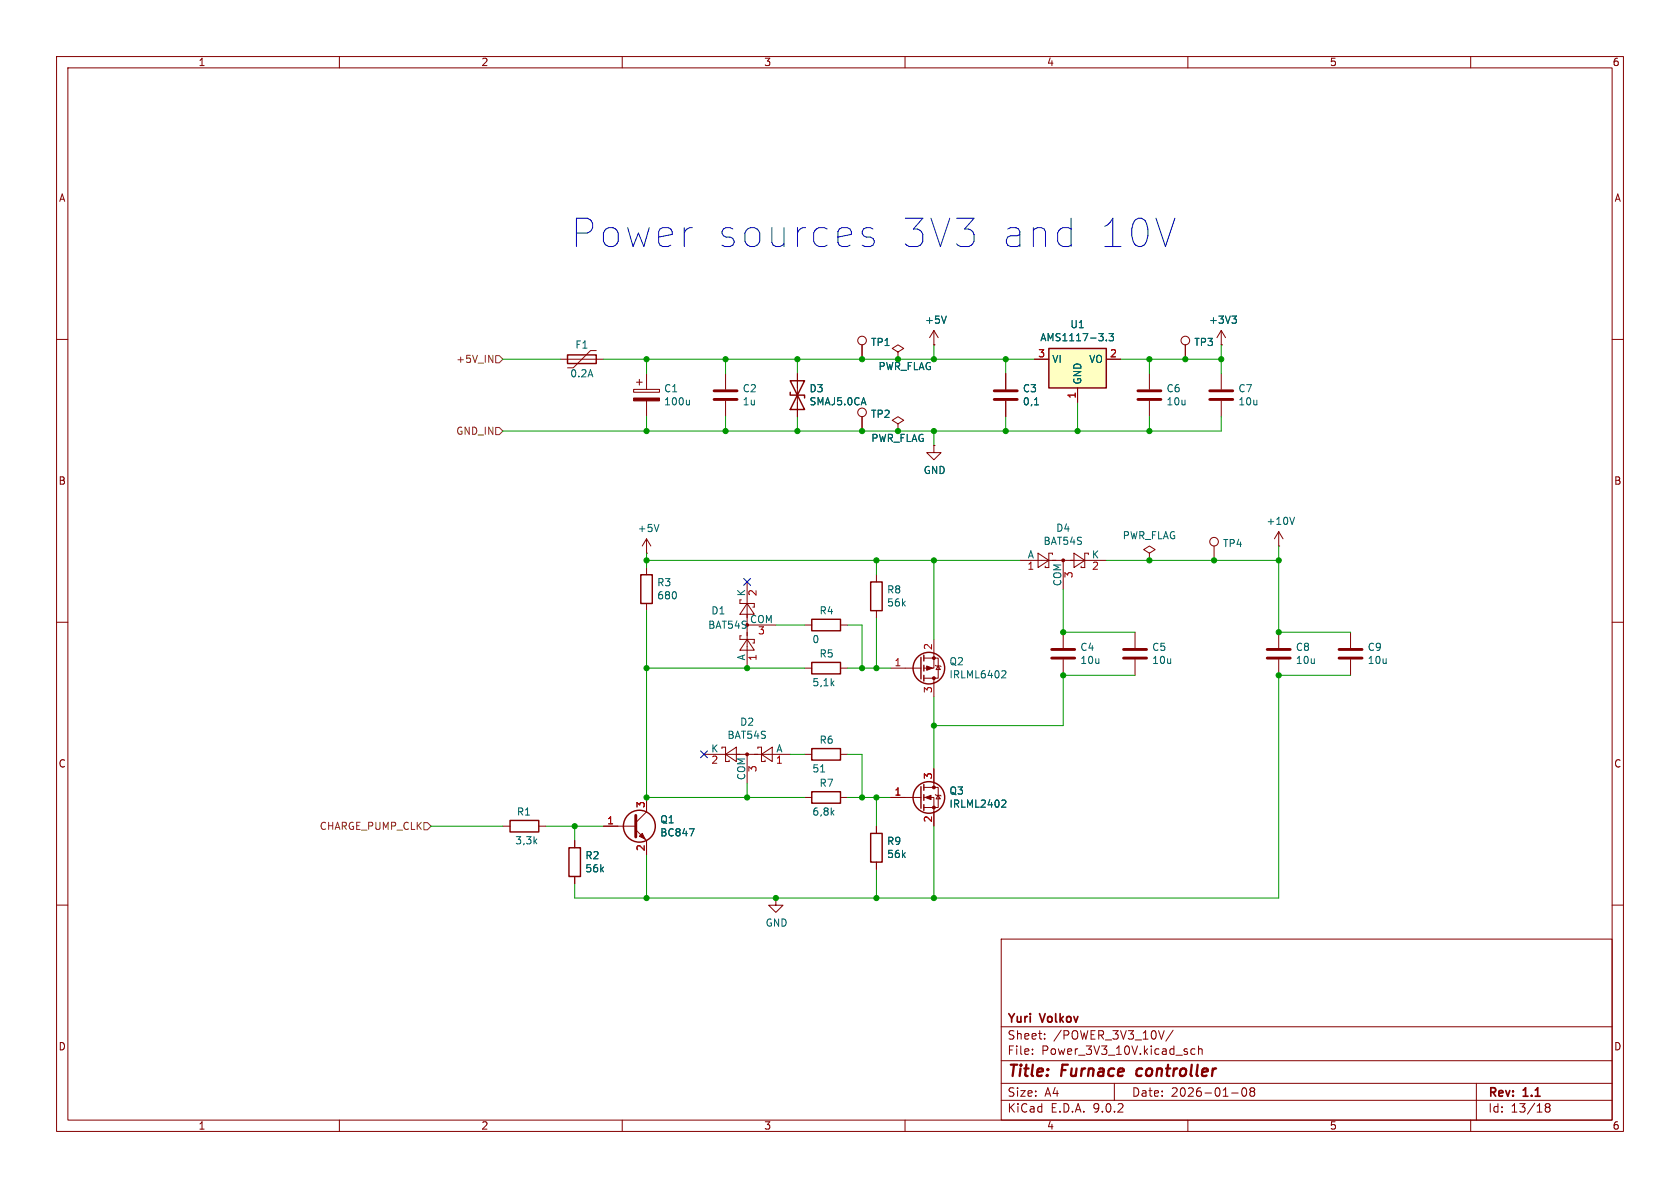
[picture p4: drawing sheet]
<svg xmlns="http://www.w3.org/2000/svg" width="297mm" height="210mm" viewBox="0 0 297 210" stroke-linecap="round" stroke-linejoin="round" font-family="sans-serif">
<g fill="none" stroke="#840000" stroke-width=".18">
<path d="M10 10h277v190h-277zM12 12h273v186h-273zM60 10v2M110 10v2M160 10v2M210 10v2M260 10v2M215.9 58.4l-.8 1.3M215.9 58.4l.8 1.3M215.9 58.4v2.6M10 60h2M158.7 62.2l1.1-.6-1.1-.6-1 .6 1 .6v1.3"/>
<path d="M158.7 63.5h.1M209.5 61v2.5M215.9 61h.1M285 60h2M180.3 99.1h15.3M183.5 97.8l1.9 1.3-1.9 1.2zM186.1 98v-.2h-.7v2.5h-.6v-.2M188 99.1v5M189.9 97.8l1.9 1.3-1.9 1.2zM192.4 98v-.2h-.6v2.5h-.7v-.2M203.2 97.8l1-.6-1-.7-1 .7 1 .6v1.3M203.2 99.1h.1"/>
<path d="M10 110h2M285 110h2M88.9 146.1h1.3M95.2 146.1h1.3M10 160h2M177 166h108v32h-108zM285 160h2M60 198v2M110 198v2M160 198v2M177 194.5h108M177 191.5h108"/>
<path d="M177 187.5h108M177 181.5h108M182.5 186.3v.1M182.5 185.5v.1M184.7 183.6v.1M184.7 182.8v.1M197 191.5v3M205.8 182.2l-.5 1.5M207.4 182.1l-1.3 2M210 198v2M211.2 185.5l-.4-.1-.3 .3v.4l.2 .2h.5M211.9 185.5l.2-.1 .4 .1v.9"/>
<path d="M211.9 184.9v1.5M217.7 193.2h1.2M219.7 192.4l.2-.1a.81 .81 0 0 1 .6 .6 .81 .81 0 0 1-.3 .8l-.2 .1a.81 .81 0 0 1-.3-1.4zM221.2 192.9l-.2-.2 .2-.4 .5 .1 .1 .2-.3 .3M221.2 192.9l-.2 .3v.5l.2 .1 .5-.1 .1-.2-.1-.4-.2-.2M221.2 192.9h.3M260 198v2M261 191.5v6.5M273.5 195.7l-.3-.2 .3-.4 .4 .1 .1 .2-.3 .3M273.5 195.7l-.3 .3v.5l.3 .1 .4-.1 .1-.2v-.4l-.3-.2M273.5 195.7h.2"/>
<circle cx="209.5" cy="60.2" r=".76"/>
</g>
<path d="M201.1 189.1l-.2 .7 .3 .4" fill="none" stroke="#840000" stroke-width=".4"/>
<path d="M90.2 145h5v2.1h-5z" fill="none" stroke="#840000" stroke-width=".25"/>
<circle cx="188" cy="99.1" r=".25" fill="#840000" stroke="#840000" stroke-width=".18"/>
<path d="M217.8 55.9h.8l-.4 .5M218.3 56.4l.3 .2v.3l-.3 .2" fill="none" stroke="#006464" stroke-width=".18"/>
<path d="M185.4 61.6h10.2v7h-10.2z" fill="#ffffc2"/>
<g fill="none" stroke="#840000" stroke-width=".25">
<path d="M100.3 62.7h5.1v1.6h-5.1zM139.7 67.3h2.5l-2.5 5.1h2.5zM139.7 69.3v.6h2.5v.5M185.4 61.6h10.2v7h-10.2zM113.3 101.6h2v5.1h-2zM143.5 109.5h5.1v2h-5.1zM143.5 117.1h5.1v2h-5.1zM153.9 102.9h2.1v5.1h-2.1zM162.8 116.2v3.8M163.3 115.8v1M163.3 117.6v1M163.3 119.4v1"/>
<path d="M143.5 132.3h5.1v2.1h-5.1zM143.5 140h5.1v2h-5.1zM162.8 139.1v3.8M163.3 138.7v1M100.6 149.9h2v5h-2zM153.9 147.3h2.1v5.1h-2.1zM163.3 140.5v1M163.3 142.2v1.1"/>
<circle cx="164.2" cy="118.1" r="2.79"/>
<circle cx="113" cy="146" r="2.82"/>
<circle cx="164.2" cy="141" r="2.79"/>
</g>
<g fill="none" stroke="#840000" stroke-width=".18">
<path d="M165.1 58.4l-.8 1.3M165.1 58.4l.8 1.3M165.1 58.4v2.6M99.1 63.5h7.6M105.4 62h-1l-3.1 3h-1M112 68.8h4.6v.5h-4.6zM112.5 67.6h1M113 67.1v1M114.3 66v2.8M114.3 70.9v2.8M128.3 66v2.8M128.3 70.9v2.8"/>
<path d="M141 66v7.7M152.4 61v2.5M152.4 73.7v2.5M158.7 74.9l1.1-.6-1.1-.6-1 .6 1 .6v1.3M158.7 76.2h.1M158.7 63.5h.1M165.1 61h.1M165.1 78.7v1.3h1.3l-1.3 1.3-1.3-1.3h1.3M165.1 78.7h.1M177.8 66v2.8M177.8 70.9v2.8M182.9 63.5h2.5"/>
<path d="M190.5 68.6v2.5M195.6 63.5h2.5M203.2 66v2.8M203.2 70.9v2.8M209.5 61v2.5M215.9 61h.1M215.9 66v2.8M215.9 70.9v2.8M114.3 97.8h.1M114.3 95.3l-.8 1.2M114.3 95.3l.8 1.2M114.3 95.3v2.5"/>
<path d="M214.6 96.5v2.6M226.1 96.5h.1M226.1 94v2.5M226.1 94l-.8 1.3M226.1 94l.7 1.3M114.3 100.3v1.3M114.3 106.7v1.3M131.1 112.4h-.3v.6h2.5v.7h-.2M131.1 106h-.3v.7h2.5v.6h-.2M132.1 113l1.2 1.9h-2.5zM132.1 106.7l1.2 1.9h-2.5zM132.1 110.5h5.1"/>
<path d="M132.1 102.9v15.2M142.2 118.1h1.3M142.2 110.5h1.3M148.6 118.1h1.3M148.6 110.5h1.3M154.9 101.6v1.3M154.9 108v1.2M157.5 118.1h5.3M163.3 116.3h2.6v3.6h-2.6M165.1 113v5.1h-1.8M165.1 119.9v3.3M165.4 117.6l.1 .1h.7l.2 .2"/>
<path d="M165.9 117.7l.3 .7h-.7zM188 111.8v2.8M188 116.6v2.8M200.7 111.8v2.8M200.7 116.6v2.8M226.1 111.8v2.8M226.1 116.6v2.8M238.8 111.8v2.8M238.8 116.6v2.8M124.5 133.4h15.2M127.6 132.3v-.2h.7v2.5h.6v-.2M128.3 133.4l1.9-1.3v2.5z"/>
<path d="M132.1 133.4v5M134 132.3v-.2h.6v2.5h.7v-.2M134.6 133.4l1.9-1.3v2.5zM142.2 133.4h1.3M148.6 133.4h1.3M163.3 139.2h2.6v3.5h-2.6M165.1 135.9v3.3M101.6 148.6v1.3M101.6 154.9v1.3M106.7 146.1h5.7M112.4 146.7l1.9 1.9v2.5M114.3 141v2.5l-1.9 1.9"/>
<path d="M137.2 158.8v1.2h1.2l-1.2 1.3-1.3-1.3h1.3M137.2 158.8h.1M142.2 141h1.3M148.6 141h1.3M154.9 146.1v1.2M154.9 152.4v1.3M157.5 141h5.3M163.3 141h1.8v5.1M165.4 140.5l.1 .1h.7l.2 .1M165.9 140.6l.3 .6h-.7z"/>
<circle cx="152.4" cy="60.2" r=".76"/>
<circle cx="152.4" cy="72.9" r=".76"/>
<circle cx="214.6" cy="95.8" r=".76"/>
</g>
<g fill="none" stroke="#006464" stroke-width=".18">
<path d="M167.3 55.9l-.4 1.2M196.1 59h.7l-.4 .5 .4 .1v.5l-.2 .1-.5-.1M217.8 55.9h.8l-.4 .5M218.3 56.4l.3 .2v.3l-.3 .2M121.9 70.7v.9M121.9 71.5l-.2 .1M182.9 71.6h.7M195.6 60.1v.1M116.5 92.7l-.4 1.3M228.9 91.4l-.5 1.3M177.3 118.6h.4l.1 .3-.8 .9h.8M145.1 136.5h.7"/>
<path d="M121.9 146.5h.8l-.5 1.3M177.3 141.4l.4 .1 .1 .3-.8 .9h.8"/>
</g>
<g fill="none" stroke="#840000" stroke-width=".51">
<path d="M126.2 69.1h4.1M126.2 70.6h4.1M175.8 69.1h4M175.8 70.6h4M201.2 69.1h4M201.2 70.6h4M213.9 69.1h4M213.9 70.6h4M185.9 114.8h4.1M185.9 116.3h4.1M198.6 114.8h4.1M198.6 116.3h4.1"/>
<path d="M224 114.8h4.1M224 116.3h4.1M236.7 114.8h4.1M236.7 116.3h4.1M112.4 144.1v3.9"/>
</g>
<g fill="#840000" stroke="#840000" stroke-width=".18">
<path d="M163.8 117.7l1 .4-1 .4z"/>
<path d="M163.6 141l1-.4v.8z"/>
<path d="M112 70.4h4.6v.5h-4.6z"/>
<path d="M113 147.8l.5-.5 .5 1z"/>
<circle cx="165.1" cy="119.9" r=".25"/>
<circle cx="165.1" cy="116.3" r=".25"/>
<circle cx="165.1" cy="139.2" r=".25"/>
<circle cx="165.1" cy="142.7" r=".25"/>
<circle cx="132.1" cy="133.3" r=".25"/>
<circle cx="132.1" cy="110.5" r=".25"/>
</g>
<path d="M86.4 62.8l.7 1.3v-1.3M87.6 75.6h.7l.6 .6-.6 .6h-.7zM87.6 62.9h.7l.6 .6-.6 .6h-.7zM74.9 145.4h.7l.6 .7-.6 .6h-.7z" fill="none" stroke="#725600" stroke-width=".18"/>
<g fill="none" stroke="#009600" stroke-width=".18">
<path d="M88.9 63.5h10.2M106.7 63.5h76.2M114.3 63.5v2.5M114.3 73.7v2.5M128.3 63.5v2.5M128.3 73.7v2.5M141 63.5v2.5M141 73.7v2.5M165.1 61v2.5M165.1 76.2v2.5M177.8 63.5v2.5M177.8 73.7v2.5"/>
<path d="M190.5 71.1v5.1M198.1 63.5h17.8M203.2 63.5v2.5M203.2 73.7v2.5M215.9 73.7v2.5h-127M215.9 61v5M114.3 97.8v2.5M114.3 99.1h66M154.9 99.1v2.5M165.1 99.1v13.9M195.6 99.1h30.5M226.1 96.5v15.3h12.7"/>
<path d="M114.3 118.1h27.9M114.3 108v33h27.9M137.2 110.5h5M149.9 118.1h7.6M149.9 110.5h2.5v7.6M154.9 109.2v8.9M188 104.1v7.7h12.7M200.7 119.4h-12.7v8.9h-22.9M238.8 119.4h-12.7v39.4h-124.5v-2.6M132.1 138.4v2.6M139.7 133.4h2.5M149.9 133.4h2.5v7.6"/>
<path d="M165.1 123.2v12.7M76.2 146.1h12.7M96.5 146.1h10.2M101.6 146.1v2.5M114.3 151.1v7.7M149.9 141h7.6M154.9 141v5.1M154.9 153.7v5.1M165.1 146.1v12.7"/>
</g>
<path d="M131.5 102.3l1.2 1.2M132.7 102.3l-1.2 1.2M123.9 132.7l1.2 1.3M125.1 132.7l-1.2 1.3" fill="none" stroke="#000084" stroke-width=".18"/>
<path d="M207.7 38.6l-1.7 5M153.1 41.9h.8l.4 .3 .3 .7-.3 .4-.4 .3h-1M153.1 40.2h.8l.4 .3" fill="none" stroke="#0000c2" stroke-width=".18"/>
<g fill="#009600" stroke="#009600" stroke-width=".18">
<circle cx="114.3" cy="99.1" r=".46"/>
<circle cx="114.3" cy="118.1" r=".46"/>
<circle cx="132.1" cy="118.1" r=".46"/>
<circle cx="152.4" cy="141" r=".46"/>
<circle cx="137.2" cy="158.8" r=".46"/>
<circle cx="101.6" cy="146.1" r=".46"/>
<circle cx="114.3" cy="158.8" r=".46"/>
<circle cx="114.3" cy="141" r=".46"/>
<circle cx="132.1" cy="141" r=".46"/>
<circle cx="165.1" cy="76.2" r=".46"/>
<circle cx="203.2" cy="99.1" r=".46"/>
<circle cx="214.6" cy="99.1" r=".46"/>
<circle cx="215.9" cy="63.5" r=".46"/>
<circle cx="209.5" cy="63.5" r=".46"/>
<circle cx="190.5" cy="76.2" r=".46"/>
<circle cx="203.2" cy="76.2" r=".46"/>
<circle cx="203.2" cy="63.5" r=".46"/>
<circle cx="226.1" cy="111.8" r=".46"/>
<circle cx="226.1" cy="119.4" r=".46"/>
<circle cx="177.8" cy="76.2" r=".46"/>
<circle cx="177.8" cy="63.5" r=".46"/>
<circle cx="226.1" cy="99.1" r=".46"/>
<circle cx="158.7" cy="63.5" r=".46"/>
<circle cx="141" cy="63.5" r=".46"/>
<circle cx="165.1" cy="63.5" r=".46"/>
<circle cx="152.4" cy="63.5" r=".46"/>
<circle cx="141" cy="76.2" r=".46"/>
<circle cx="152.4" cy="76.2" r=".46"/>
<circle cx="158.7" cy="76.2" r=".46"/>
<circle cx="165.1" cy="158.8" r=".46"/>
<circle cx="154.9" cy="158.8" r=".46"/>
<circle cx="165.1" cy="99.1" r=".46"/>
<circle cx="188" cy="119.4" r=".46"/>
<circle cx="188" cy="111.8" r=".46"/>
<circle cx="165.1" cy="128.3" r=".46"/>
<circle cx="152.4" cy="118.1" r=".46"/>
<circle cx="154.9" cy="118.1" r=".46"/>
<circle cx="154.9" cy="141" r=".46"/>
<circle cx="154.9" cy="99.1" r=".46"/>
<circle cx="128.3" cy="76.2" r=".46"/>
<circle cx="128.3" cy="63.5" r=".46"/>
<circle cx="114.3" cy="63.5" r=".46"/>
<circle cx="114.3" cy="76.2" r=".46"/>
</g>
<g font-size="7" fill="#0000c2">
<text x="101.4" y="44.2">Power</text>
<text x="126.8" y="44.2">sources</text>
<text x="158.9" y="44.2">3V3 and</text>
<text x="192.8" y="44.2">10V</text>
</g>
<g font-size="2.8" fill="#840000">
<text x="178" y="190.9">Title:</text>
<text x="187.7" y="190.9">Furnace</text>
<text x="201.8" y="190.9">controller</text>
</g>
<g font-size="2.1" fill="#840000">
<text x="178" y="184">Sheet:</text>
<text x="178" y="181.2">Yuri</text>
<text x="184" y="181.2">Volkov</text>
<text x="186.2" y="184">/POWER_3V3_10V/</text>
<text x="178" y="186.7">File:</text>
<text x="184.1" y="186.7">Power_3V3_10V.kicad_sch</text>
<text x="178" y="196.9">KiCad</text>
<text x="178" y="194.1">Size:</text>
<text x="184.7" y="194.1">A4</text>
<text x="185.7" y="196.9">E.D.A.</text>
<text x="193.3" y="196.9">9.0.2</text>
<text x="200" y="194.1">Date:</text>
<text x="207" y="194.1">2026-01-08</text>
<text x="263" y="194.3">Rev:</text>
<text x="263" y="196.9">Id:</text>
<text x="267.1" y="196.9">13/18</text>
<text x="269.4" y="194.3">1.1</text>
</g>
<g font-size="1.8" fill="#840000">
<text x="35" y="11.9">1</text>
<text x="85" y="11.9">2</text>
<text x="135" y="11.9">3</text>
<text x="185" y="11.9">4</text>
<text x="235" y="11.9">5</text>
<text x="285" y="11.9">6</text>
<text x="10.3" y="35.9">A</text>
<text x="285.3" y="35.9">A</text>
<text x="10.3" y="85.9">B</text>
<text x="285.3" y="85.9">B</text>
<text x="10.3" y="135.9">C</text>
<text x="285.3" y="135.9">C</text>
<text x="10.3" y="185.9">D</text>
<text x="285.3" y="185.9">D</text>
<text x="35" y="199.9">1</text>
<text x="85" y="199.9">2</text>
<text x="135" y="199.9">3</text>
<text x="185" y="199.9">4</text>
<text x="235" y="199.9">5</text>
<text x="285" y="199.9">6</text>
</g>
<g font-size="1.8" fill="#006464">
<text x="163.4" y="57.4">+5V</text>
<text x="189.1" y="58.2">U1</text>
<text x="213.6" y="57.4">+3V3</text>
<text x="101.6" y="61.8">F1</text>
<text x="153.9" y="61.4">TP1</text>
<text x="155.2" y="65.6">PWR_FLAG</text>
<text x="183.8" y="60.5">AMS1117-3.3</text>
<text x="185.9" y="64.4">VI</text>
<text x="192.4" y="64.4">VO</text>
<text x="211" y="61.4">TP3</text>
<text x="100.7" y="66.9">0.2A</text>
<text x="117.3" y="69.5">C1</text>
<text x="117.3" y="71.9">100u</text>
<text x="131.2" y="69.5">C2</text>
<text x="131.2" y="71.9">1u</text>
<text x="143" y="69.5">D3</text>
<text x="143" y="71.9">SMAJ5.0CA</text>
<text x="180.7" y="69.5">C3</text>
<text x="180.7" y="71.9">0,1</text>
<text x="191.4" y="68.1" transform="rotate(-90 191.4 68.1)">GND</text>
<text x="206.1" y="69.5">C6</text>
<text x="206.1" y="71.9">10u</text>
<text x="218.8" y="69.5">C7</text>
<text x="218.8" y="71.9">10u</text>
<text x="153.9" y="74.1">TP2</text>
<text x="153.9" y="78.3">PWR_FLAG</text>
<text x="163.2" y="84">GND</text>
<text x="112.6" y="94.3">+5V</text>
<text x="186.6" y="94.2">D4</text>
<text x="198.4" y="95.5">PWR_FLAG</text>
<text x="223.8" y="93">+10V</text>
<text x="181.6" y="98.8">A</text>
<text x="184.4" y="96.5">BAT54S</text>
<text x="192.9" y="98.8">K</text>
<text x="216.1" y="96.9">TP4</text>
<text x="116.1" y="103.8">R3</text>
<text x="116.1" y="106.1">680</text>
<text x="131.8" y="105.5" transform="rotate(-90 131.8 105.5)">K</text>
<text x="156.7" y="105.1">R8</text>
<text x="156.7" y="107.4">56k</text>
<text x="187.7" y="103.7" transform="rotate(-90 187.7 103.7)">COM</text>
<text x="125.1" y="111.4">BAT54S</text>
<text x="125.7" y="108.8">D1</text>
<text x="132.5" y="110.2">COM</text>
<text x="143.5" y="113.9">0</text>
<text x="144.8" y="108.8">R4</text>
<text x="131.8" y="116.9" transform="rotate(-90 131.8 116.9)">A</text>
<text x="144.8" y="116.4">R5</text>
<text x="167.8" y="117.8">Q2</text>
<text x="190.9" y="115.3">C4</text>
<text x="190.9" y="117.6">10u</text>
<text x="203.6" y="115.3">C5</text>
<text x="203.6" y="117.6">10u</text>
<text x="229" y="115.3">C8</text>
<text x="229" y="117.6">10u</text>
<text x="241.7" y="115.3">C9</text>
<text x="241.7" y="117.6">10u</text>
<text x="143.5" y="121.5">5,1k</text>
<text x="167.8" y="120.1">IRLML6402</text>
<text x="128.5" y="130.8">BAT54S</text>
<text x="130.7" y="128.5">D2</text>
<text x="144.8" y="131.7">R6</text>
<text x="125.6" y="133.1">K</text>
<text x="137.1" y="133.1">A</text>
<text x="143.5" y="136.8">51</text>
<text x="131.8" y="138" transform="rotate(-90 131.8 138)">COM</text>
<text x="144.8" y="139.3">R7</text>
<text x="167.8" y="140.7">Q3</text>
<text x="167.8" y="143">IRLML2402</text>
<text x="91" y="149.5">3,3k</text>
<text x="91.3" y="144.4">R1</text>
<text x="116.6" y="148.1">BC847</text>
<text x="116.6" y="145.7">Q1</text>
<text x="143.5" y="144.4">6,8k</text>
<text x="156.7" y="149.6">R9</text>
<text x="103.4" y="152.1">R2</text>
<text x="103.4" y="154.4">56k</text>
<text x="156.7" y="151.9">56k</text>
<text x="135.3" y="164">GND</text>
</g>
<g font-size="1.8" fill="#725600">
<text x="80.6" y="64.4">+5V_IN</text>
<text x="80.6" y="77.1">GND_IN</text>
<text x="56.4" y="146.9">CHARGE_PUMP_CLK</text>
</g>
<g font-size="1.8" fill="#a90000">
<text x="183.4" y="63.2">3</text>
<text x="196.1" y="63.2">2</text>
<text x="190.2" y="70.6" transform="rotate(-90 190.2 70.6)">1</text>
<text x="181.5" y="101">1</text>
<text x="193" y="101">2</text>
<text x="134.1" y="105.5" transform="rotate(-90 134.1 105.5)">2</text>
<text x="189.9" y="102.3" transform="rotate(-90 189.9 102.3)">3</text>
<text x="133.9" y="112.5">3</text>
<text x="134.1" y="116.9" transform="rotate(-90 134.1 116.9)">1</text>
<text x="158" y="117.9">1</text>
<text x="164.8" y="115" transform="rotate(-90 164.8 115)">2</text>
<text x="164.8" y="122.6" transform="rotate(-90 164.8 122.6)">3</text>
<text x="125.7" y="135.3">2</text>
<text x="134.1" y="136.6" transform="rotate(-90 134.1 136.6)">3</text>
<text x="137.1" y="135.3">1</text>
<text x="164.8" y="137.9" transform="rotate(-90 164.8 137.9)">3</text>
<text x="114" y="142.9" transform="rotate(-90 114 142.9)">3</text>
<text x="158" y="140.7">1</text>
<text x="107.2" y="145.8">1</text>
<text x="164.8" y="145.5" transform="rotate(-90 164.8 145.5)">2</text>
<text x="114" y="150.6" transform="rotate(-90 114 150.6)">2</text>
</g>
</svg>
